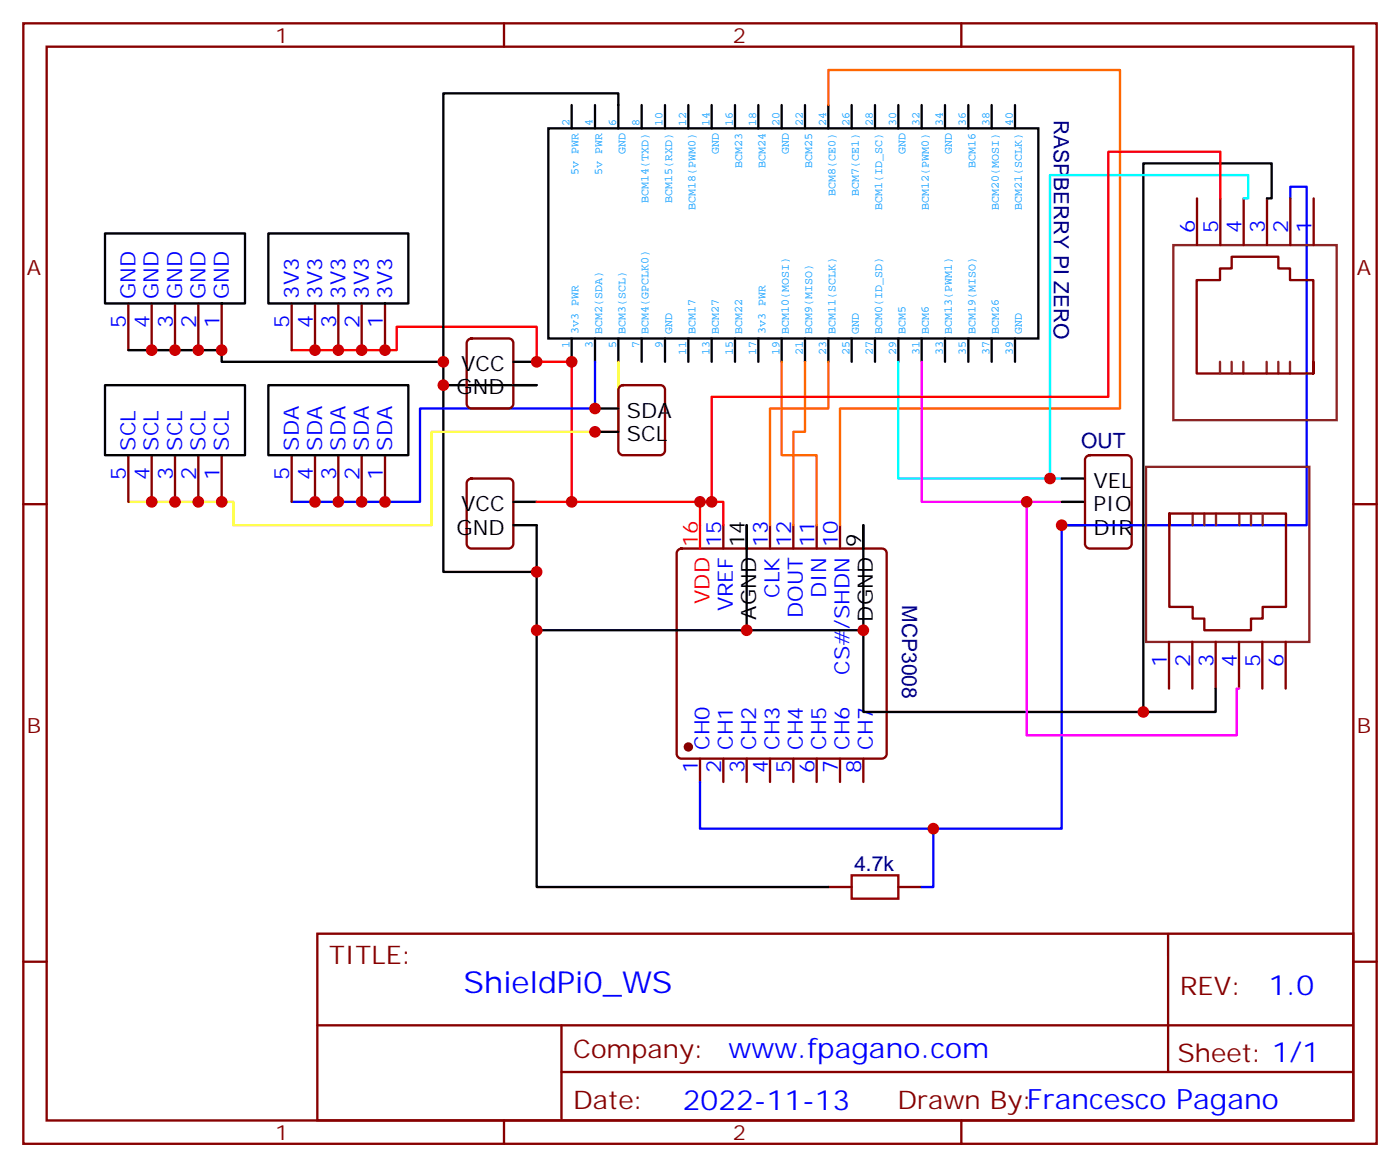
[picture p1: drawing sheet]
<svg xmlns="http://www.w3.org/2000/svg" width="212mm" height="177mm" viewBox="0 0 212 177" stroke-linecap="round" stroke-linejoin="round" font-family="sans-serif">
<g fill="none" stroke="#870000" stroke-width=".35">
<path d="M3.5 3.5h204.6v169.4h-204.6zM7.1 7.1h197.5v162.2h-197.5zM76.2 3.5v3.6M145.3 3.5v3.6M181 30v7M184.5 30v7M188 30v7M191.6 30v7M195.1 30v7M198.6 30v7M19.4 45.9v7M22.9 45.9v7"/>
<path d="M26.5 45.9v7M30 45.9v7M33.5 45.9v7M44.1 45.9v7M47.6 45.9v7M51.2 45.9v7M54.7 45.9v7M58.2 45.9v7M70.8 51.4l.5-.2h5.6a.71 .71 0 0 1 .7 .7v9.1a.76 .76 0 0 1-.7 .7h-5.6a.76 .76 0 0 1-.7-.7v-9.1zM93.7 58.4l.5-.2h5.6a.71 .71 0 0 1 .7 .7v9.2a.76 .76 0 0 1-.7 .7h-5.6a.76 .76 0 0 1-.7-.7v-9.2zM198.6 54.7v1.7v-14.1h-3.6v-1.7h-1.7v-1.8h-7.1v1.8h-1.7v1.7h-3.6v14.1h17.7M3.5 76.2h3.6"/>
<path d="M19.4 68.8v7M22.9 68.8v7M26.5 68.8v7M30 68.8v7M33.5 68.8v7M44.1 68.8v7M47.6 68.8v7M51.2 68.8v7M54.7 68.8v7M58.2 68.8v7M70.8 72.5l.5-.2h5.6a.71 .71 0 0 1 .7 .7v9.2a.76 .76 0 0 1-.7 .7h-5.6a.76 .76 0 0 1-.7-.7v-9.2zM109.4 79.4v3.5"/>
<path d="M116.4 79.4v3.5M119.9 79.4v3.5M123.5 79.4v3.5M127 79.4v3.5M164.3 69l.4-.2h5.7a.71 .71 0 0 1 .7 .7v12.7a.76 .76 0 0 1-.7 .7h-5.7a.76 .76 0 0 1-.7-.7v-12.7zM176.8 77.6h17.6v14.1h-3.5v1.8h-1.8v1.7h-7v-1.7h-1.8v-1.8h-3.5v-14.1v1.8M204.6 76.2h3.5M102.5 83.1l.5-.2h30.3a.71 .71 0 0 1 .8 .7v30.3a.76 .76 0 0 1-.8 .8h-30.3a.76 .76 0 0 1-.7-.8v-30.3zM176.7 97v7.1M180.3 97v7.1M183.8 97v7.1M187.3 97v7.1"/>
<path d="M190.9 97v7.1M194.4 97v7.1M105.8 114.7v3.5M109.4 114.7v3.5M112.9 114.7v3.5M116.4 114.7v3.5M119.9 114.7v3.5M123.5 114.7v3.5M127 114.7v3.5M130.5 114.7v3.5M125.2 134.1h3.6M135.8 134.1h3.5"/>
<path d="M3.5 145.3h3.6M48 141.1h156.6v28.2h-156.6zM48 155h156.5M84.9 155v14.1M176.6 141.1v20.9M204.6 145.3h3.5M76.2 169.3v3.6M84.9 162h119.6M145.3 169.3v3.6"/>
</g>
<g fill="none" stroke="#000" stroke-width=".35">
<path d="M82.9 19.4h74.1v31.8h-74.1zM86.4 15.9v3.5M90 15.9v3.5M93.5 19.4v-5.3h-26.5v72.3h14.1v-7h-3.5M97 15.9v3.5M100.5 15.9v3.5M104.1 15.9v3.5M107.6 15.9v3.5M111.1 15.9v3.5M114.7 15.9v3.5M118.2 15.9v3.5M121.7 15.9v3.5"/>
<path d="M125.2 15.9v3.5M128.8 15.9v3.5M132.3 15.9v3.5M135.8 15.9v3.5M139.3 15.9v3.5M142.9 15.9v3.5M146.4 15.9v3.5M149.9 15.9v3.5M153.5 15.9v3.5M15.9 35.3h21.1v10.6h-21.1zM40.6 35.3h21.1v10.6h-21.1zM191.6 30h.7v-5.3h-19.4v82.9"/>
<path d="M15.9 58.2h21.1v10.6h-21.1zM19.4 52.9h14.1v1.8h33.5M40.6 58.2h21.1v10.6h-21.1zM67 58.2h14.1M77.6 54.7h3.5M86.4 51.2v3.5M90 51.2v3.5M93.5 51.2v3.5M97 51.2v3.5M100.5 51.2v3.5M104.1 51.2v3.5M107.6 51.2v3.5"/>
<path d="M111.1 51.2v3.5M114.7 51.2v3.5M118.2 51.2v3.5M121.7 51.2v3.5M125.2 51.2v3.5M128.8 51.2v3.5M132.3 51.2v3.5M135.8 51.2v3.5M139.3 51.2v3.5M142.9 51.2v3.5M146.4 51.2v3.5M149.9 51.2v3.5"/>
<path d="M153.5 51.2v3.5M77.6 75.8h3.5M90 61.7h3.5M90 65.3h3.5M160.5 79.4h3.5M160.5 75.8h3.5M160.5 72.3h3.5M81.1 86.4v8.8h31.8M81.1 95.2v38.9h44.1M112.9 82.9v-3.5v15.8h17.6v-15.8v3.5M130.5 95.2v12.4h53.3v-3.5"/>
</g>
<path d="M128.8 132.3h7v3.5h-7z" fill="none" stroke="#a10000" stroke-width=".35"/>
<circle cx="104.1" cy="112.9" r=".53" fill="#870000" stroke="#870000" stroke-width=".35"/>
<path d="M184.5 30v-7.1h-16.9v37.1h-60v15.8M44.1 52.9h15.9v-3.5h21.1v5.3h5.3v21.1h-5.3M86.4 75.8h19.4v7.1M105.8 75.8h3.6v3.6" fill="none" stroke="#f00" stroke-width=".35"/>
<path d="M125.2 15.9v-5.3h44.1v51.1h-42.3v17.7M118.2 54.7v14.1h5.3v10.6M121.7 54.7v10.6h-1.8v14.1M125.2 54.7v7h-8.8v17.7" fill="none" stroke="#f60" stroke-width=".35"/>
<path d="M195.1 30v-1.8h2.5v51.2h-37.1v45.8h-19.4M90 54.7v7h-26.5v14.1h-19.4M105.8 118.2v7h35.3v8.9h-1.8" fill="none" stroke="#00f" stroke-width=".35"/>
<path d="M188 30h.7v-3.5h-30v45.8M135.8 54.7v17.6h24.7" fill="none" stroke="#0ff" stroke-width=".35"/>
<path d="M139.3 54.7v21.1h21.2M155.2 75.8v35.3h31.8v-7h.3" fill="none" stroke="#f0f" stroke-width=".35"/>
<path d="M93.5 54.7v10.6h-28.2v14.1h-30v-3.6h-15.9" fill="none" stroke="#ff0" stroke-width=".35"/>
<g fill="none" stroke="#8c2424" stroke-width=".35">
<path d="M177.4 37h24.7v26.5h-24.7zM184.5 54.7v1.7M186.2 54.7v1.7M188 54.7v1.7M191.5 54.7v1.7M193.3 54.7v1.7M195 54.7v1.7M173.3 70.6h24.7v26.4h-24.7zM180.3 77.6v1.8M182.1 77.6v1.8M183.8 77.6v1.8M187.4 77.6v1.8"/>
<path d="M189.1 77.6v1.8M190.9 77.6v1.8"/>
</g>
<g fill="#c00">
<circle cx="86.4" cy="75.8" r=".88"/>
<circle cx="105.8" cy="75.8" r=".88"/>
<circle cx="81.1" cy="86.4" r=".88"/>
<circle cx="112.9" cy="95.2" r=".88"/>
<circle cx="81.1" cy="95.2" r=".88"/>
<circle cx="86.4" cy="54.7" r=".88"/>
<circle cx="67" cy="58.2" r=".88"/>
<circle cx="141.1" cy="125.2" r=".88"/>
<circle cx="58.2" cy="52.9" r=".88"/>
<circle cx="54.7" cy="52.9" r=".88"/>
<circle cx="51.2" cy="52.9" r=".88"/>
<circle cx="47.6" cy="52.9" r=".88"/>
<circle cx="67" cy="54.7" r=".88"/>
<circle cx="33.5" cy="52.9" r=".88"/>
<circle cx="30" cy="52.9" r=".88"/>
<circle cx="26.5" cy="52.9" r=".88"/>
<circle cx="22.9" cy="52.9" r=".88"/>
<circle cx="58.2" cy="75.8" r=".88"/>
<circle cx="54.7" cy="75.8" r=".88"/>
<circle cx="51.2" cy="75.8" r=".88"/>
<circle cx="47.6" cy="75.8" r=".88"/>
<circle cx="33.5" cy="75.8" r=".88"/>
<circle cx="30" cy="75.8" r=".88"/>
<circle cx="26.5" cy="75.8" r=".88"/>
<circle cx="22.9" cy="75.8" r=".88"/>
<circle cx="81.1" cy="54.7" r=".88"/>
<circle cx="90" cy="61.7" r=".88"/>
<circle cx="90" cy="65.3" r=".88"/>
<circle cx="130.5" cy="95.2" r=".88"/>
<circle cx="155.2" cy="75.8" r=".88"/>
<circle cx="172.9" cy="107.6" r=".88"/>
<circle cx="158.8" cy="72.3" r=".88"/>
<circle cx="160.5" cy="79.4" r=".88"/>
<circle cx="107.6" cy="75.8" r=".88"/>
</g>
<text font-size="4.6" fill="#00f" x="70.1" y="150.1">ShieldPi0_WS</text>
<g font-size="4.2" fill="#00f">
<text x="191.8" y="150.4">1.0</text>
<text x="110.2" y="159.9">www.fpagano.com</text>
<text x="103.2" y="167.7">2022-11-13</text>
</g>
<g font-size="3.9" fill="#800">
<text x="49.7" y="145.7">TITLE:</text>
<text x="178.4" y="150.4">REV:</text>
<text x="86.6" y="159.9">Company:</text>
<text x="178" y="160.5">Sheet: 1/1</text>
<text x="86.6" y="167.6">Date:</text>
<text x="135.7" y="167.7">Drawn By:Francesco Pagano</text>
</g>
<g font-size="3.2" fill="#800">
<text x="41.6" y="6.5">1</text>
<text x="110.8" y="6.5">2</text>
<text x="4.1" y="41.6">A</text>
<text x="205.1" y="41.6">A</text>
<text x="4.1" y="110.8">B</text>
<text x="205.1" y="110.8">B</text>
<text x="41.6" y="172.3">1</text>
<text x="110.8" y="172.3">2</text>
</g>
<g font-size="3.2" fill="#000080">
<text x="159.3" y="18.1" transform="rotate(90 159.3 18.1)">RASPBERRY PI ZERO</text>
<text x="163.5" y="67.7">OUT</text>
<text x="136.4" y="91.5" transform="rotate(90 136.4 91.5)">MCP3008</text>
<text x="129.2" y="131.7">4.7k</text>
</g>
<g font-size="3.2" fill="#00f">
<text x="180.7" y="35.3" transform="rotate(-90 180.7 35.3)">6</text>
<text x="184.2" y="35.3" transform="rotate(-90 184.2 35.3)">5</text>
<text x="187.7" y="35.3" transform="rotate(-90 187.7 35.3)">4</text>
<text x="191.3" y="35.3" transform="rotate(-90 191.3 35.3)">3</text>
<text x="194.8" y="35.3" transform="rotate(-90 194.8 35.3)">2</text>
<text x="198.3" y="35.3" transform="rotate(-90 198.3 35.3)">1</text>
<text x="20.5" y="45.2" transform="rotate(-90 20.5 45.2)">GND</text>
<text x="24" y="45.2" transform="rotate(-90 24 45.2)">GND</text>
<text x="27.5" y="45.2" transform="rotate(-90 27.5 45.2)">GND</text>
<text x="31" y="45.2" transform="rotate(-90 31 45.2)">GND</text>
<text x="34.6" y="45.2" transform="rotate(-90 34.6 45.2)">GND</text>
<text x="45.2" y="45.2" transform="rotate(-90 45.2 45.2)">3V3</text>
<text x="48.7" y="45.2" transform="rotate(-90 48.7 45.2)">3V3</text>
<text x="52.2" y="45.2" transform="rotate(-90 52.2 45.2)">3V3</text>
<text x="55.7" y="45.2" transform="rotate(-90 55.7 45.2)">3V3</text>
<text x="59.3" y="45.2" transform="rotate(-90 59.3 45.2)">3V3</text>
<text x="19" y="49.6" transform="rotate(-90 19 49.6)">5</text>
<text x="22.6" y="49.6" transform="rotate(-90 22.6 49.6)">4</text>
<text x="26.1" y="49.6" transform="rotate(-90 26.1 49.6)">3</text>
<text x="29.6" y="49.6" transform="rotate(-90 29.6 49.6)">2</text>
<text x="33.2" y="49.6" transform="rotate(-90 33.2 49.6)">1</text>
<text x="43.7" y="49.6" transform="rotate(-90 43.7 49.6)">5</text>
<text x="47.3" y="49.6" transform="rotate(-90 47.3 49.6)">4</text>
<text x="50.8" y="49.6" transform="rotate(-90 50.8 49.6)">3</text>
<text x="54.3" y="49.6" transform="rotate(-90 54.3 49.6)">2</text>
<text x="57.9" y="49.6" transform="rotate(-90 57.9 49.6)">1</text>
<text x="20.5" y="68.1" transform="rotate(-90 20.5 68.1)">SCL</text>
<text x="24" y="68.1" transform="rotate(-90 24 68.1)">SCL</text>
<text x="27.5" y="68.1" transform="rotate(-90 27.5 68.1)">SCL</text>
<text x="31" y="68.1" transform="rotate(-90 31 68.1)">SCL</text>
<text x="34.6" y="68.1" transform="rotate(-90 34.6 68.1)">SCL</text>
<text x="45.2" y="68.1" transform="rotate(-90 45.2 68.1)">SDA</text>
<text x="48.7" y="68.1" transform="rotate(-90 48.7 68.1)">SDA</text>
<text x="52.2" y="68.1" transform="rotate(-90 52.2 68.1)">SDA</text>
<text x="55.7" y="68.1" transform="rotate(-90 55.7 68.1)">SDA</text>
<text x="59.3" y="68.1" transform="rotate(-90 59.3 68.1)">SDA</text>
<text x="19" y="72.6" transform="rotate(-90 19 72.6)">5</text>
<text x="22.6" y="72.6" transform="rotate(-90 22.6 72.6)">4</text>
<text x="26.1" y="72.6" transform="rotate(-90 26.1 72.6)">3</text>
<text x="29.6" y="72.6" transform="rotate(-90 29.6 72.6)">2</text>
<text x="33.2" y="72.6" transform="rotate(-90 33.2 72.6)">1</text>
<text x="43.7" y="72.6" transform="rotate(-90 43.7 72.6)">5</text>
<text x="47.3" y="72.6" transform="rotate(-90 47.3 72.6)">4</text>
<text x="50.8" y="72.6" transform="rotate(-90 50.8 72.6)">3</text>
<text x="54.3" y="72.6" transform="rotate(-90 54.3 72.6)">2</text>
<text x="57.9" y="72.6" transform="rotate(-90 57.9 72.6)">1</text>
<text x="109" y="82.7" transform="rotate(-90 109 82.7)">15</text>
<text x="116.1" y="82.7" transform="rotate(-90 116.1 82.7)">13</text>
<text x="119.6" y="82.7" transform="rotate(-90 119.6 82.7)">12</text>
<text x="123.1" y="82.7" transform="rotate(-90 123.1 82.7)">11</text>
<text x="126.6" y="82.7" transform="rotate(-90 126.6 82.7)">10</text>
<text x="110.8" y="92.4" transform="rotate(-90 110.8 92.4)">VREF</text>
<text x="117.8" y="90.4" transform="rotate(-90 117.8 90.4)">CLK</text>
<text x="121.4" y="93.4" transform="rotate(-90 121.4 93.4)">DOUT</text>
<text x="124.9" y="90.4" transform="rotate(-90 124.9 90.4)">DIN</text>
<text x="176.4" y="100.8" transform="rotate(-90 176.4 100.8)">1</text>
<text x="180" y="100.8" transform="rotate(-90 180 100.8)">2</text>
<text x="183.5" y="100.8" transform="rotate(-90 183.5 100.8)">3</text>
<text x="187" y="100.8" transform="rotate(-90 187 100.8)">4</text>
<text x="190.5" y="100.8" transform="rotate(-90 190.5 100.8)">5</text>
<text x="194.1" y="100.8" transform="rotate(-90 194.1 100.8)">6</text>
<text x="128.4" y="102" transform="rotate(-90 128.4 102)">CS#/SHDN</text>
<text x="107.2" y="113.3" transform="rotate(-90 107.2 113.3)">CH0</text>
<text x="110.8" y="113.3" transform="rotate(-90 110.8 113.3)">CH1</text>
<text x="114.3" y="113.3" transform="rotate(-90 114.3 113.3)">CH2</text>
<text x="117.8" y="113.3" transform="rotate(-90 117.8 113.3)">CH3</text>
<text x="121.4" y="113.3" transform="rotate(-90 121.4 113.3)">CH4</text>
<text x="124.9" y="113.3" transform="rotate(-90 124.9 113.3)">CH5</text>
<text x="128.4" y="113.3" transform="rotate(-90 128.4 113.3)">CH6</text>
<text x="131.9" y="113.3" transform="rotate(-90 131.9 113.3)">CH7</text>
<text x="105.5" y="116.8" transform="rotate(-90 105.5 116.8)">1</text>
<text x="109" y="116.8" transform="rotate(-90 109 116.8)">2</text>
<text x="112.5" y="116.8" transform="rotate(-90 112.5 116.8)">3</text>
<text x="116.1" y="116.8" transform="rotate(-90 116.1 116.8)">4</text>
<text x="119.6" y="116.8" transform="rotate(-90 119.6 116.8)">5</text>
<text x="123.1" y="116.8" transform="rotate(-90 123.1 116.8)">6</text>
<text x="126.6" y="116.8" transform="rotate(-90 126.6 116.8)">7</text>
<text x="130.2" y="116.8" transform="rotate(-90 130.2 116.8)">8</text>
</g>
<g font-size="3.2">
<text x="69" y="59.6">GND</text>
<text x="69.7" y="56.1">VCC</text>
<text x="94.8" y="63.1">SDA</text>
<text x="94.8" y="66.7">SCL</text>
<text x="69.7" y="77.3">VCC</text>
<text x="165.3" y="77.3">PIO</text>
<text x="165.3" y="73.7">VEL</text>
<text x="69" y="80.8">GND</text>
<text x="112.5" y="82.7" transform="rotate(-90 112.5 82.7)">14</text>
<text x="130.2" y="82.7" transform="rotate(-90 130.2 82.7)">9</text>
<text x="165.3" y="80.8">DIR</text>
<text x="114.3" y="93.7" transform="rotate(-90 114.3 93.7)">AGND</text>
<text x="131.9" y="93.9" transform="rotate(-90 131.9 93.9)">DGND</text>
</g>
<g font-size="3.2" fill="#f00">
<text x="105.5" y="82.7" transform="rotate(-90 105.5 82.7)">16</text>
<text x="107.2" y="91.3" transform="rotate(-90 107.2 91.3)">VDD</text>
</g>
<g font-size="1.8" fill="#09f">
<text x="86.1" y="19" transform="rotate(-90 86.1 19)">2</text>
<text x="89.6" y="19" transform="rotate(-90 89.6 19)">4</text>
<text x="93.1" y="19" transform="rotate(-90 93.1 19)">6</text>
<text x="94.5" y="23.3" transform="rotate(-90 94.5 23.3)">GND</text>
<text x="96.7" y="19" transform="rotate(-90 96.7 19)">8</text>
<text x="100.2" y="19" transform="rotate(-90 100.2 19)">10</text>
<text x="103.7" y="19" transform="rotate(-90 103.7 19)">12</text>
<text x="107.2" y="19" transform="rotate(-90 107.2 19)">14</text>
<text x="108.7" y="23.3" transform="rotate(-90 108.7 23.3)">GND</text>
<text x="110.8" y="19" transform="rotate(-90 110.8 19)">16</text>
<text x="114.3" y="19" transform="rotate(-90 114.3 19)">18</text>
<text x="117.8" y="19" transform="rotate(-90 117.8 19)">20</text>
<text x="119.2" y="23.3" transform="rotate(-90 119.2 23.3)">GND</text>
<text x="121.4" y="19" transform="rotate(-90 121.4 19)">22</text>
<text x="124.9" y="19" transform="rotate(-90 124.9 19)">24</text>
<text x="128.4" y="19" transform="rotate(-90 128.4 19)">26</text>
<text x="131.9" y="19" transform="rotate(-90 131.9 19)">28</text>
<text x="135.5" y="19" transform="rotate(-90 135.5 19)">30</text>
<text x="136.9" y="23.3" transform="rotate(-90 136.9 23.3)">GND</text>
<text x="139" y="19" transform="rotate(-90 139 19)">32</text>
<text x="142.5" y="19" transform="rotate(-90 142.5 19)">34</text>
<text x="143.9" y="23.3" transform="rotate(-90 143.9 23.3)">GND</text>
<text x="146" y="19" transform="rotate(-90 146 19)">36</text>
<text x="149.6" y="19" transform="rotate(-90 149.6 19)">38</text>
<text x="153.1" y="19" transform="rotate(-90 153.1 19)">40</text>
<text x="87.5" y="26.5" transform="rotate(-90 87.5 26.5)">5v PWR</text>
<text x="91" y="26.5" transform="rotate(-90 91 26.5)">5v PWR</text>
<text x="112.2" y="25.4" transform="rotate(-90 112.2 25.4)">BCM23</text>
<text x="115.7" y="25.4" transform="rotate(-90 115.7 25.4)">BCM24</text>
<text x="122.8" y="25.4" transform="rotate(-90 122.8 25.4)">BCM25</text>
<text x="126.3" y="29.6" transform="rotate(-90 126.3 29.6)">BCM8(CE0)</text>
<text x="129.8" y="29.6" transform="rotate(-90 129.8 29.6)">BCM7(CE1)</text>
<text x="147.5" y="25.4" transform="rotate(-90 147.5 25.4)">BCM16</text>
<text x="98.1" y="30.7" transform="rotate(-90 98.1 30.7)">BCM14(TXD)</text>
<text x="101.6" y="30.7" transform="rotate(-90 101.6 30.7)">BCM15(RXD)</text>
<text x="105.1" y="31.7" transform="rotate(-90 105.1 31.7)">BCM18(PWM0)</text>
<text x="133.3" y="31.7" transform="rotate(-90 133.3 31.7)">BCM1(ID_SC)</text>
<text x="140.4" y="31.7" transform="rotate(-90 140.4 31.7)">BCM12(PWM0)</text>
<text x="151" y="31.7" transform="rotate(-90 151 31.7)">BCM20(MOSI)</text>
<text x="154.5" y="31.7" transform="rotate(-90 154.5 31.7)">BCM21(SCLK)</text>
<text x="86.1" y="52.6" transform="rotate(-90 86.1 52.6)">1</text>
<text x="87.5" y="50.4" transform="rotate(-90 87.5 50.4)">3v3 PWR</text>
<text x="89.6" y="52.6" transform="rotate(-90 89.6 52.6)">3</text>
<text x="91" y="50.4" transform="rotate(-90 91 50.4)">BCM2(SDA)</text>
<text x="93.1" y="52.6" transform="rotate(-90 93.1 52.6)">5</text>
<text x="94.5" y="50.4" transform="rotate(-90 94.5 50.4)">BCM3(SCL)</text>
<text x="96.7" y="52.6" transform="rotate(-90 96.7 52.6)">7</text>
<text x="98.1" y="50.4" transform="rotate(-90 98.1 50.4)">BCM4(GPCLK0)</text>
<text x="100.2" y="52.6" transform="rotate(-90 100.2 52.6)">9</text>
<text x="101.6" y="50.4" transform="rotate(-90 101.6 50.4)">GND</text>
<text x="103.7" y="53.6" transform="rotate(-90 103.7 53.6)">11</text>
<text x="105.1" y="50.4" transform="rotate(-90 105.1 50.4)">BCM17</text>
<text x="107.2" y="53.6" transform="rotate(-90 107.2 53.6)">13</text>
<text x="108.7" y="50.4" transform="rotate(-90 108.7 50.4)">BCM27</text>
<text x="110.8" y="53.6" transform="rotate(-90 110.8 53.6)">15</text>
<text x="112.2" y="50.4" transform="rotate(-90 112.2 50.4)">BCM22</text>
<text x="114.3" y="53.6" transform="rotate(-90 114.3 53.6)">17</text>
<text x="115.7" y="50.4" transform="rotate(-90 115.7 50.4)">3v3 PWR</text>
<text x="117.8" y="53.6" transform="rotate(-90 117.8 53.6)">19</text>
<text x="119.2" y="50.4" transform="rotate(-90 119.2 50.4)">BCM10(MOSI)</text>
<text x="121.4" y="53.6" transform="rotate(-90 121.4 53.6)">21</text>
<text x="122.8" y="50.4" transform="rotate(-90 122.8 50.4)">BCM9(MISO)</text>
<text x="124.9" y="53.6" transform="rotate(-90 124.9 53.6)">23</text>
<text x="126.3" y="50.4" transform="rotate(-90 126.3 50.4)">BCM11(SCLK)</text>
<text x="128.4" y="53.6" transform="rotate(-90 128.4 53.6)">25</text>
<text x="129.8" y="50.4" transform="rotate(-90 129.8 50.4)">GND</text>
<text x="131.9" y="53.6" transform="rotate(-90 131.9 53.6)">27</text>
<text x="133.3" y="50.4" transform="rotate(-90 133.3 50.4)">BCM0(ID_SD)</text>
<text x="135.5" y="53.6" transform="rotate(-90 135.5 53.6)">29</text>
<text x="136.9" y="50.4" transform="rotate(-90 136.9 50.4)">BCM5</text>
<text x="139" y="53.6" transform="rotate(-90 139 53.6)">31</text>
<text x="140.4" y="50.4" transform="rotate(-90 140.4 50.4)">BCM6</text>
<text x="142.5" y="53.6" transform="rotate(-90 142.5 53.6)">33</text>
<text x="143.9" y="50.4" transform="rotate(-90 143.9 50.4)">BCM13(PWM1)</text>
<text x="146" y="53.6" transform="rotate(-90 146 53.6)">35</text>
<text x="147.5" y="50.4" transform="rotate(-90 147.5 50.4)">BCM19(MISO)</text>
<text x="149.6" y="53.6" transform="rotate(-90 149.6 53.6)">37</text>
<text x="151" y="50.4" transform="rotate(-90 151 50.4)">BCM26</text>
<text x="153.1" y="53.6" transform="rotate(-90 153.1 53.6)">39</text>
<text x="154.5" y="50.4" transform="rotate(-90 154.5 50.4)">GND</text>
</g>
</svg>
